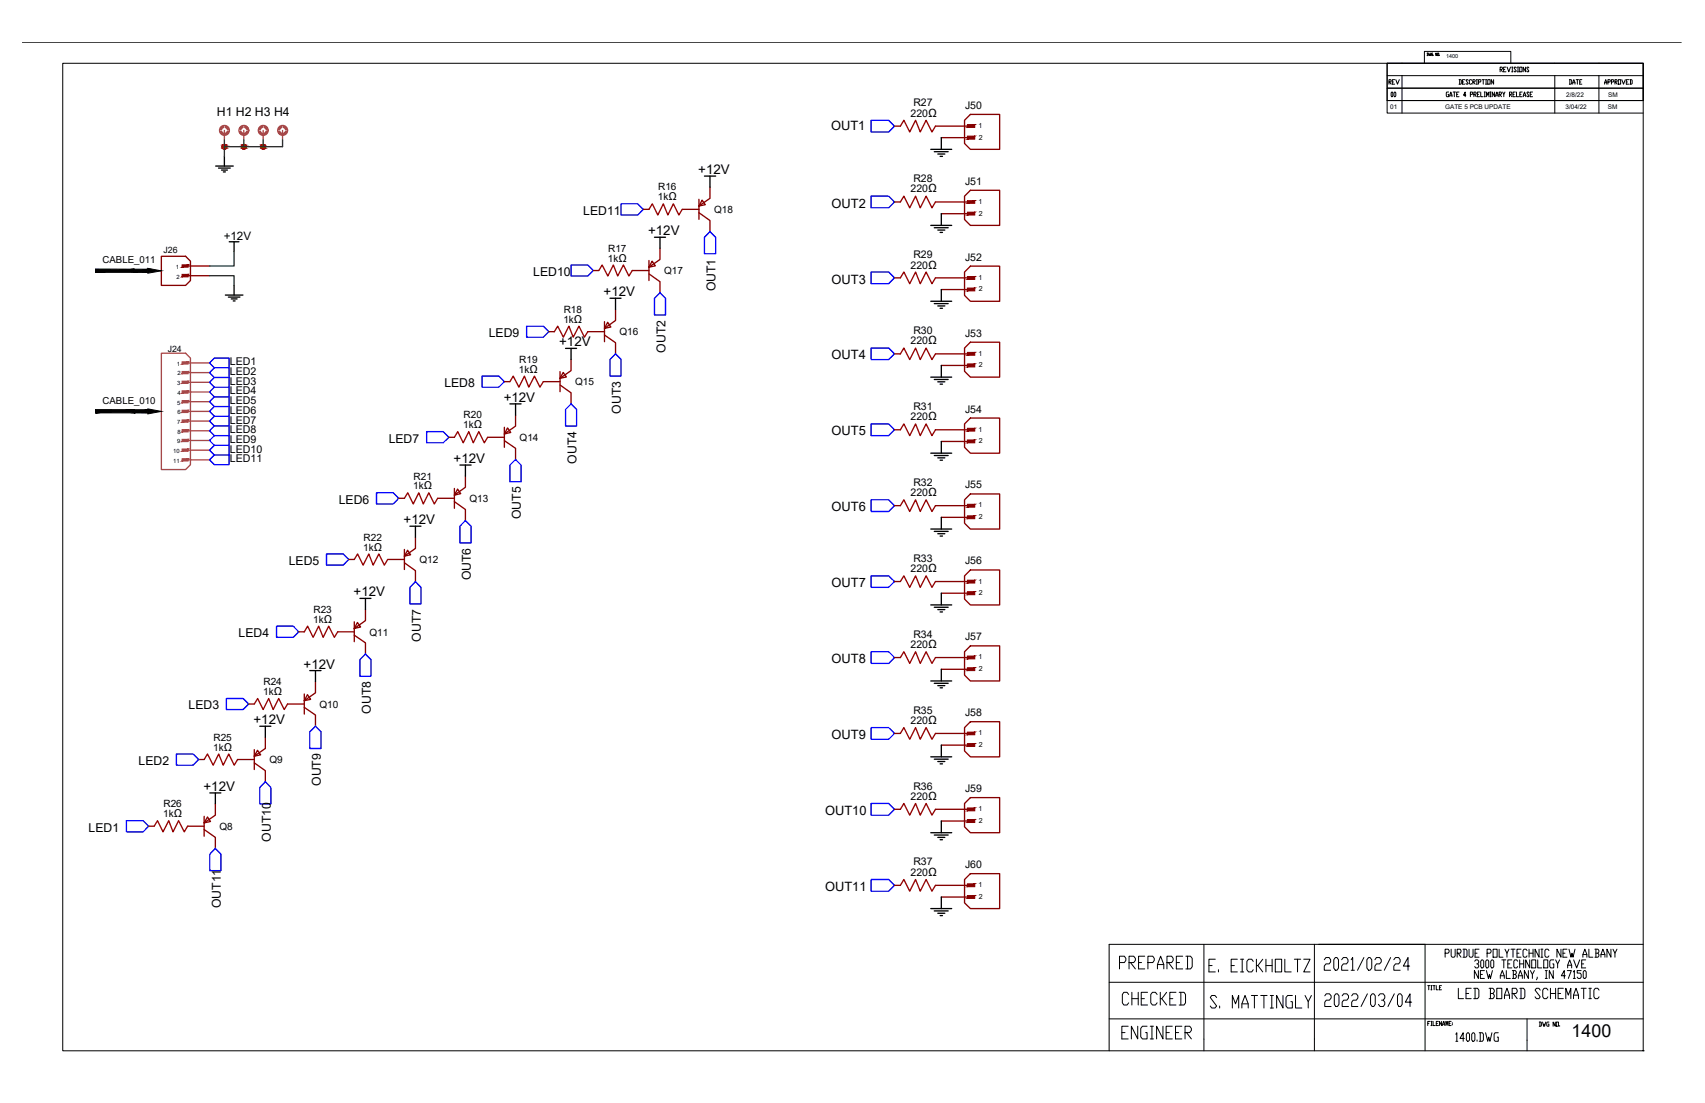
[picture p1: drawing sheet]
<svg xmlns="http://www.w3.org/2000/svg" width="432mm" height="279mm" viewBox="0 0 432 279" stroke-linecap="round" stroke-linejoin="round" font-family="sans-serif">
<!-- layer: 0 -->
<g fill="none" stroke="#000" stroke-width=".25">
<path d="M5.6 10.7h420.2M15.9 16h400.3v250.2h-400.3zM351.3 16v6.3h64.9M351.3 16h64.9v6.3M351.3 16h64.9v9.5h-64.9zM355.1 19.2h61.1M379.9 17.6h.5l.1-.2-.1-.4h-.5v1.2M380.1 17.6l.4 .6M380.8 17.6h.3M381.4 17h-.6v1.2h.6M381.7 17l.4 1.2 .4-1.2M382.8 18.2h.3"/>
<path d="M382.8 17h.3M383 17v1.2M384 17.2l-.4-.2-.2 .2 .6 .8-.1 .2h-.3l-.2-.2M384.3 18.2h.3M384.3 17h.3M384.4 17v1.2M384.9 17h.6v1.2h-.6zM386.3 17v1.2l-.5-1.2v1.2M387.2 17.2l-.1-.2h-.3l-.2 .2 .6 .8-.1 .2h-.3l-.2-.2M393.8 19.2v9.4M404.9 19.2v9.4M351.3 25.5v3.1h64.9"/>
<path d="M355.1 25.5v3.1M366.9 23.3h-.5l-.1 .2 .1 1h.5v-.6h-.2M367.2 24.5l.2-1.2 .3 1.2M367.2 24.1h.5M368 23.3h.6M368.3 23.3v1.2M368.9 23.9h.3M369.5 20.2h.5l.1 .1v.9l-.1 .1h-.5M369.5 23.3h-.6v1.2h.6M369.7 20.2v1.1M370.4 20.8h.3M371 20.2h-.6v1.1h.6"/>
<path d="M371.2 24.1h-.6l.5-.8v1.2M371.8 20.3l-.1-.1-.4 .1 .5 .9-.1 .1-.4-.1M372.4 23.9h.4l.2-.2-.2-.4h-.4v1.2M372.7 20.3l-.1-.1-.5 .1v.9l.2 .1 .4-.1M373 20.8h.4l.2-.5-.6-.1v1.1M373.1 20.8l.5 .5M373.3 23.9l.6-.2-.2-.4h-.4v1.2M373.4 23.9l.5 .6M373.9 21.3h.3M373.9 20.2h.3M374 20.2v1.1M374.2 23.9h.3"/>
<path d="M374.5 20.8h.4l.1-.2-.1-.4h-.4v1.1M374.7 23.3h-.5v1.2h.5M375 23.3v1.2h.6M375.3 20.2h.6M375.6 20.2v1.1M375.9 23.3h.3M375.9 24.5h.3M376 23.3v1.2M376.2 21.3h.3M376.2 20.2h.3M376.4 20.2v1.1M376.5 24.5v-1.2l.3 .8 .3-.8v1.2"/>
<path d="M376.8 20.2h.6v1.1h-.6zM377.3 23.3h.3M377.3 24.5h.3M377.5 23.3v1.2M378.3 20.2v1.1l-.6-1.1v1.1M378.5 23.3v1.2l-.6-1.2v1.2M378.8 24.5l.3-1.2 .3 1.2M378.8 24.1h.6M379.7 23.9h.4l.2-.2-.2-.4h-.4v1.2M379.8 23.9l.5 .6M380.5 23.3l.3 .6v.6M381.1 23.3l-.3 .6"/>
<path d="M382.3 23.9h.4l.2-.2-.2-.4h-.4v1.2M382.5 23.9l.4 .6M383.2 23.9h.3M383.8 23.3h-.6v1.2h.6M384.1 23.3v1.2h.5M384.9 23.9h.3M385.5 23.3h-.6v1.2h.6M385.8 24.5l.3-1.2 .3 1.2M385.8 24.1h.6M387.2 23.5l-.1-.2h-.3l-.1 .2 .5 .8-.1 .2h-.3l-.1-.2M387.5 23.9h.3M388.1 23.3h-.6v1.2h.6"/>
<path d="M397.4 20.2l.6 .1v.9l-.6 .1M397.6 20.2v1.1M398.3 21.3l.3-1.1 .3 1.1M398.3 20.9h.6M399.2 20.2h.6M399.5 20.2v1.1M400.1 20.8h.3M400.6 20.2h-.5v1.1h.5M406.4 21.3l.3-1.1 .2 1.1M406.4 20.9h.5M407.2 20.8h.5l.1-.2-.1-.4h-.5v1.1M408.1 20.8h.4l.2-.2-.2-.4h-.4v1.1"/>
<path d="M409 20.8h.4l.1-.2-.1-.4h-.4v1.1M409.1 20.8l.4 .5M409.8 20.2h.6v1.1h-.6zM410.7 20.2l.5 1.1 .4-1.1M411.9 20.8h.3M412.5 20.2h-.6v1.1h.6M412.8 20.2l.6 .1v.9l-.6 .1M412.9 20.2v1.1M416.2 22.3h-64.9v3.2M416.2 22.3v3.2h-64.9M280.9 239.2v27M333.9 239.2h82.3"/>
<path d="M332.9 263.2v3M386.7 263.5v2.7M416.2 266.2h.1"/>
</g>
<!-- layer: SLD-0 -->
<g fill="none" stroke="#000" stroke-width=".25">
<path d="M360.7 16v-3h21.9v3M361.4 13.4l.4 .2-.1 .5h-.3M361.5 13.4v.7M361.9 13.4l.1 .7 .1-.4 .1 .4 .1-.7M362.8 13.4l-.3 .2 .1 .5h.2l-.1-.4M363 14v.1M363.9 13.4v.7l-.3-.7v.7M364.1 13.4h.3v.7h-.3zM364.5 14v.1M280.9 239.2h80v27M304.9 239.2v24M332.9 239.2v24"/>
<path d="M280.9 258.1h135.3M280.9 248.8h135.3M306.2 244.6h.8M307.8 243h-1.6v3.2h1.6M308.1 252.7l-.4-.5h-.8l-.4 .5 1.6 2.1-.4 .5h-.8l-.4-.5M308.6 245.6v.6M308.9 254.8v.5M311.8 244.6h.8M312.1 255.3v-3.1l.8 2.1 .8-2.1v3.1M313.4 243h-1.6v3.2h1.6M314.2 246.2h.8M314.2 243h.8"/>
<path d="M314.5 255.3v-1l.8-2.1 .8 2.1v1M314.5 254.3h1.6M314.6 243v3.2M316.9 252.2h1.6M317.4 243.5l-.4-.5h-.8l-.4 .5v2.1l.4 .6h.8l.4-.6M317.7 252.2v3.1M318.2 243v3.2M318.6 244.6l1.2 1.6M319.3 252.2h1.6M319.8 243l-1.2 1.6h-.4M320.1 252.2v3.1M320.6 244.6h1.6"/>
<path d="M320.6 243v3.2M321.7 252.2h.8M321.7 255.3h.8M322.1 252.2v3.1M322.2 243v3.2M323 243h1.6v3.2h-1.6zM324.9 252.2v3.1l-1.6-3.1v3.1M325.4 243v3.2h1.6M327.3 252.2h-1.2l-.4 .5v2.1l.4 .5h1.2v-1.6h-.4M327.8 243h1.6M328.1 252.2v3.1h1.6M328.6 243v3.2"/>
<path d="M330.2 243h1.6l-1.6 3.2h1.6M330.5 252.2l.8 1.5v1.6M332.1 252.2l-.8 1.5M361.6 249.7h.5M361.6 259.2h.3M361.8 249.7v1M362.1 258.7h-.5v1.1M362.4 249.7h.2M362.4 250.7h.2M362.4 258.7h.3M362.4 259.8h.3M362.5 249.7v1"/>
<path d="M362.6 258.7v1.1M362.9 249.7h.5M362.9 258.7v1.1h.6M363.2 249.7v1M363.7 249.7v1h.6M363.7 259.2h.3M364.3 258.7h-.6v1.1h.6M364.5 250.2h.3M365.1 249.7h-.6v1h.6M365.1 258.7v1.1l-.6-1.1v1.1M365.4 259.8l.2-1.1 .3 1.1M365.4 259.4h.5"/>
<path d="M366 241.5h.7l.3-.4-.3-.7h-.7v2.1M366.2 259.8v-1.1l.3 .7 .2-.7v1.1M367 259.2h.3M367.5 258.7h-.5v1.1h.5M367.5 240.4v1.7l.3 .4h.5l.2-.4v-1.7M367.8 259.1v.1M367.8 259.4v.2M369 241.5h.8l.2-.4-.2-.7h-.8v2.1M369.3 241.5l.7 1M369.3 250.3v2.7h1.3M370.5 240.4h.8l.2 .4v1.3l-.2 .4h-.8M370.8 240.4v2.1"/>
<path d="M371.3 251.7h.7M372 240.4v1.7l.3 .4h.5l.3-.4v-1.7M372.6 250.3h-1.3v2.7h1.3M373.2 250.3h1l.3 .5v1.7l-.3 .5h-1M373.5 243.5l.2-.4h.5l.3 .7-.3 .4h-.2M373.6 241.5h.5M373.6 250.3v2.7M374.2 244.2l.3 .3-.3 .7h-.5l-.2-.4M374.4 245.9v1.9l-1-1.9v1.9M374.6 240.4h-1v2.1h1M374.9 246.8h.5M375.3 243.1h.2l.3 .4v1.3l-.3 .4h-.2l-.3-.4v-1.3z"/>
<path d="M375.9 245.9h-1v1.9h1M376.4 245.9l.6 1.9 .2-1 .3 1 .5-1.9M376.5 243.1h.3l.2 .4v1.3l-.2 .4h-.3l-.2-.4v-1.3zM376.6 241.5h.8l.2-.4-.2-.7h-.8v2.1M377.1 250.3h1l.3 .5v.4l-.3 .5M377.5 251.7h.6l.3 .4v.4l-.3 .5h-1M377.5 250.3v2.7M377.8 243.1h.3l.2 .4v1.3l-.2 .4h-.3l-.3-.4v-1.3zM378.1 240.4h1.1v2.1h-1.1zM379.1 250.3h1.2v2.7h-1.2zM379.7 240.4v2.1h.9M380 247.8v-.6l.5-1.3 .5 1.3v.6"/>
<path d="M380 247.2h1M380.3 243.1h1.1M380.8 243.1v2.1M381 253v-.9l.6-1.8 .7 1.8v.9M381 252.1h1.3M381.1 240.4l.5 1.1v1M381.5 245.9v1.9h1M381.9 244.2h.5M382.2 240.4l-.6 1.1M382.7 240.4h1M382.9 243.1h-1v2.1h1M383 251.7h.9l.3-.5v-.4l-.3-.5h-.9v2.7"/>
<path d="M383 245.9h.8l.2 .3-.2 .6M383.2 240.4v2.1M383.3 246.8h.5l.2 .7-.2 .3h-.8M383.3 245.9v1.9M383.3 251.7l.9 1.3M384.2 241.5h.5M384.4 243.5l-.3-.4h-.5l-.2 .4v1.3l.2 .4h.5l.3-.4M384.5 247.8v-.6l.5-1.3 .5 1.3v.6M384.5 247.2h1M384.9 244.2h1M384.9 243.1v2.1M384.9 250.3h.9l.4 .5v1.7l-.4 .5h-.9"/>
<path d="M385.2 240.4h-1v2.1h1M385.2 250.3v2.7M385.9 243.1v2.1M386.7 240.8l-.2-.4h-.5l-.3 .4v1.3l.3 .4h.5l.2-.4M386.7 258.1v5.4M387.1 245.9v1.9l-1-1.9v1.9M387.2 241.5h1.1M387.2 240.4v2.1M387.4 243.1v2.1l-1-2.1v2.1M387.6 245.9l.5 .9v1M387.9 243.1h1v2.1h-1zM388.3 240.4v2.1"/>
<path d="M388.6 245.9l-.5 .9M389.3 247.5l-.2 .7M389.4 243.1v2.1h1.1M389.8 240.4v2.1l-1-2.1v2.1M389.8 258.9l.6 .2v.7l-.6 .2M390 258.9v1.1M390.1 250.8l-.4-.5h-.6l-.3 .5 1.3 1.7-.4 .5h-.6l-.3-.5M390.2 242.5h.6M390.2 240.4h.6M390.5 240.4v2.1M390.7 258.9l.2 1.1 .1-.6 .2 .6 .3-1.1M391 243.1h1v2.1h-1z"/>
<path d="M391.3 247.8h.6M391.3 245.9h.6M391.6 245.9v1.9M392 250.8l-.3-.5h-.7l-.3 .5v1.7l.3 .5h.7l.3-.5M392.3 240.8l-.3-.4h-.5l-.2 .4v1.3l.2 .4h.5l.3-.4M392.3 258.9l-.6 .2 .2 .9h.4l-.2-.6M392.7 251.7h1.3M392.7 250.3v2.7M393.4 245.9v1.9l-1-1.9v1.9M393.5 243.1h-.8l-.2 .4v1.3l.2 .4h.8v-1h-.3M393.9 258.9v1.1l-.6-1.1v1.1M394 243.1l.5 1.1v1"/>
<path d="M394 250.3v2.7M394.1 258.9h.6v1.1h-.6zM394.6 251.7h.6M395 243.1l-.5 1.1M395 259.8v.2M395.3 240.4v2.1l-1-2.1v2.1M395.8 241.5h.5M395.9 250.3h-1.3v2.7h1.3M396.4 247.2h-1l.8-1.3v1.9M396.6 253v-2.7l.6 1.8 .6-1.8v2.7M396.8 240.4h-1v2.1h1M396.9 245.9h1l-.7 1.9"/>
<path d="M397 245.2v-.7l.5-1.4 .5 1.4v.7M397 244.5h1M397.4 240.4l.5 2.1 .2-1 .3 1 .5-2.1M398.5 246.2l.2-.3v1.9M398.5 247.8h.5M398.5 253v-.9l.6-1.8 .7 1.8v.9M398.5 252.1h1.3M398.5 243.1l.8 2.1 .8-2.1M400.4 245.9h-1v.6h.8l.2 .3v.7l-.2 .3h-.5l-.3-.3M400.4 250.3h1.3M400.6 244.2h.5M400.9 242.5v-.7l.5-1.4 .5 1.4v.7"/>
<path d="M400.9 241.8h1M401.1 250.3v2.7M401.2 245.9h.3l.2 .3v1.3l-.2 .3h-.3l-.2-.3v-1.3zM401.6 243.1h-1v2.1h1M402.4 240.4v2.1h1M402.4 253h.6M402.4 250.3h.6M402.7 250.3v2.7M403.9 240.4h.8l.2 .4-.2 .7M404.2 241.5h.5l.2 .6-.2 .4h-.8M404.2 240.4v2.1M405 250.8l-.4-.5h-.6l-.3 .5v1.7l.3 .5h.6l.4-.5"/>
<path d="M405.4 242.5v-.7l.5-1.4 .6 1.4v.7M405.4 241.8h1.1M408 240.4v2.1l-1-2.1v2.1M408.5 240.4l.5 1.1v1M409.5 240.4l-.5 1.1M368.7 262l.2-.4v2.2M368.7 263.8h.5M370.9 263h-1.1l.8-1.4v2.2M371.7 261.6h.2l.3 .4v1.4l-.3 .4h-.2l-.3-.4v-1.4zM373 261.6h.3l.2 .4v1.4l-.2 .4h-.3l-.3-.4v-1.4zM374.1 263.4v.4M374.6 261.6h.8l.3 .4v1.4l-.3 .4h-.8"/>
<path d="M374.9 261.6v2.2M376.2 261.6l.6 2.2 .2-1.1 .3 1.1 .5-2.2M379.4 261.6h-.8l-.2 .4v1.4l.2 .4h.8v-1.1h-.2"/>
</g>
<!-- layer: PDF4_Solid Fills -->
<g fill="#a54949" stroke="#a54949" stroke-width=".25">
<path d="M46.1 91.6v.6l1.5-.6zM46.1 92.2l1.5-.6v.6z"/>
<path d="M46.1 94.1v.6l1.5-.6zM46.1 94.7l1.5-.6v.6z"/>
<path d="M46.1 96.5v.6l1.5-.6zM46.1 97.1l1.5-.6v.6z"/>
<path d="M46.1 99v.6l1.5-.6zM46.1 99.6l1.5-.6v.6z"/>
<path d="M46.1 101.5v.6l1.5-.6zM46.1 102.1l1.5-.6v.6z"/>
<path d="M46.1 103.9v.6l1.5-.6zM46.1 104.5l1.5-.6v.6z"/>
<path d="M46.1 106.4v.6l1.5-.6zM46.1 107l1.5-.6v.6z"/>
<path d="M46.1 108.8v.6l1.5-.6zM46.1 109.4l1.5-.6v.6z"/>
<path d="M46.1 111.3v.6l1.5-.6zM46.1 111.9l1.5-.6v.6z"/>
<path d="M46.1 113.7v.6l1.5-.6zM46.1 114.3l1.5-.6v.6z"/>
<path d="M46.1 116.2v.6l1.5-.6zM46.1 116.8l1.5-.6v.6z"/>
</g>
<g fill="#840000" stroke="#840000" stroke-width=".25">
<path d="M245 31.6v.7l1.9-.7zM245 32.3l1.9-.7v.7z"/>
<path d="M245 34.5v.7l1.9-.7zM245 35.2l1.9-.7v.7z"/>
<path d="M46.1 67.1v.6l1.5-.6zM46.1 67.7l1.5-.6v.6z"/>
<path d="M46.1 69.5v.6l1.5-.6zM46.1 70.1l1.5-.6v.6z"/>
<path d="M245 50.8v.7l1.9-.7zM245 51.5l1.9-.7v.7z"/>
<path d="M245 53.7v.8l1.9-.8zM245 54.5l1.9-.8v.8z"/>
<path d="M245 70v.8l1.9-.8zM245 70.8l1.9-.8v.8z"/>
<path d="M245 73v.7l1.9-.7zM245 73.7l1.9-.7v.7z"/>
<path d="M245 89.3v.7l1.9-.7zM245 90l1.9-.7v.7z"/>
<path d="M245 92.2v.7l1.9-.7zM245 92.9l1.9-.7v.7z"/>
<path d="M245 108.5v.7l1.9-.7zM245 109.2l1.9-.7v.7z"/>
<path d="M245 111.4v.8l1.9-.8zM245 112.2l1.9-.8v.8z"/>
<path d="M245 127.7v.8l1.9-.8zM245 128.5l1.9-.8v.8z"/>
<path d="M245 130.7v.7l1.9-.7zM245 131.4l1.9-.7v.7z"/>
<path d="M245 147v.7l1.9-.7zM245 147.7l1.9-.7v.7z"/>
<path d="M245 149.9v.8l1.9-.8zM245 150.7l1.9-.8v.8z"/>
<path d="M245 166.2v.7l1.9-.7zM245 166.9l1.9-.7v.7z"/>
<path d="M245 169.1v.8l1.9-.8zM245 169.9l1.9-.8v.8z"/>
<path d="M245 185.4v.7l1.9-.7zM245 186.1l1.9-.7v.7z"/>
<path d="M245 188.4v.7l1.9-.7zM245 189.1l1.9-.7v.7z"/>
<path d="M245 204.7v.7l1.9-.7zM245 205.4l1.9-.7v.7z"/>
<path d="M245 207.6v.8l1.9-.8zM245 208.4l1.9-.8v.8z"/>
<path d="M245 223.9v.7l1.9-.7zM245 224.6l1.9-.7v.7z"/>
<path d="M245 226.9v.7l1.9-.7zM245 227.6l1.9-.7v.7z"/>
</g>
<g fill="#c00" stroke="#c00" stroke-width=".25">
<path d="M56.7 36.6h.3z"/>
<path d="M56.6 37.7h.5z"/>
<path d="M61.6 36.6h.3z"/>
<path d="M61.5 37.7h.5z"/>
<path d="M66.6 36.6h.2z"/>
<path d="M66.4 37.7h.5z"/>
<path d="M56.7 36.6h.4zM56.6 36.6h.5z"/>
<path d="M56.6 36.6h.6zM56.5 36.6h.7z"/>
<path d="M56.5 36.6l.8 .1zM56.5 36.6l.8 .1z"/>
<path d="M56.4 36.7l.9 .1zM56.3 36.8h1z"/>
<path d="M56.3 36.8l1.1 .1zM56.3 36.8l1.1 .1h-1.1z"/>
<path d="M56.3 36.9l1.2 .2zM56.3 36.9l1.2 .2h-1.3z"/>
<path d="M56.2 37.1l1.3 .1zM56.2 37.1l1.3 .1z"/>
<path d="M56.2 37.2l1.3 .1zM56.2 37.2l1.3 .1z"/>
<path d="M56.2 37.3l1.2 .1 .1-.1zM56.2 37.3l1.2 .1z"/>
<path d="M56.3 37.4h1.1zM56.3 37.4l1 .1z"/>
<path d="M56.3 37.5l1 .1v-.1zM56.3 37.5l1 .1z"/>
<path d="M56.4 37.6h.9zM56.4 37.6l.8 .1z"/>
<path d="M56.5 37.7h.7zM56.5 37.7h.6z"/>
<path d="M56.6 37.7l.4 .1zM56.7 37.8h.3z"/>
<path d="M61.6 36.6h.4zM61.5 36.6h.5z"/>
<path d="M61.5 36.6h.6zM61.4 36.6h.7z"/>
<path d="M61.4 36.6l.8 .1zM61.4 36.6l.8 .1z"/>
<path d="M61.3 36.7l.9 .1zM61.2 36.8h1z"/>
<path d="M61.2 36.8l1.1 .1zM61.2 36.8l1.1 .1h-1.1z"/>
<path d="M61.2 36.9l1.2 .2zM61.2 36.9l1.2 .2h-1.3z"/>
<path d="M61.1 37.1l1.3 .1zM61.1 37.1l1.3 .1z"/>
<path d="M61.1 37.2l1.3 .1zM61.1 37.2l1.3 .1z"/>
<path d="M61.1 37.3l1.2 .1 .1-.1zM61.1 37.3l1.2 .1z"/>
<path d="M61.2 37.4h1.1zM61.2 37.4l1 .1z"/>
<path d="M61.2 37.5l1 .1v-.1zM61.2 37.5l1 .1z"/>
<path d="M61.3 37.6h.9zM61.3 37.6l.8 .1z"/>
<path d="M61.4 37.7h.7zM61.4 37.7h.6z"/>
<path d="M61.5 37.7l.4 .1zM61.6 37.8h.3z"/>
<path d="M66.6 36.6h.3zM66.4 36.6h.5z"/>
<path d="M66.4 36.6h.6zM66.3 36.6h.7z"/>
<path d="M66.3 36.6l.8 .1zM66.3 36.6l.8 .1z"/>
<path d="M66.2 36.7l1 .1zM66.1 36.8h1.1z"/>
<path d="M66.1 36.8l1.1 .1zM66.1 36.8l1.1 .1h-1.1z"/>
<path d="M66.1 36.9l1.2 .2zM66.1 36.9l1.2 .2h-1.2z"/>
<path d="M66.1 37.1l1.2 .1zM66.1 37.1l1.2 .1z"/>
<path d="M66.1 37.2l1.2 .1zM66.1 37.2l1.2 .1z"/>
<path d="M66.1 37.3l1.1 .1 .1-.1zM66.1 37.3l1.1 .1z"/>
<path d="M66.1 37.4h1.1zM66.1 37.4l1.1 .1z"/>
<path d="M66.1 37.5l1 .1 .1-.1zM66.1 37.5l1 .1z"/>
<path d="M66.2 37.6h.9zM66.2 37.6l.8 .1z"/>
<path d="M66.3 37.7h.7zM66.3 37.7h.6z"/>
<path d="M66.4 37.7l.4 .1zM66.6 37.8h.2z"/>
</g>
<!-- layer: PDF4_Geometry -->
<g fill="none" stroke="#a54949" stroke-width=".34">
<path d="M56.8 33v2.5M61.7 33v2.5M66.6 33v2.5M71.6 33v2.5M40.9 89.5h6.1l1.2 1.2v27l-1.2 1.2h-6.1zM46.4 91.9h6.7M46.4 94.4h6.7M46.4 96.8h6.7M46.4 99.3h6.7M46.4 101.8h6.7M46.4 104.2h6.7M46.4 106.7h6.7"/>
<path d="M46.4 109.1h6.7M46.4 111.6h6.7M46.4 114h6.7M46.4 116.5h6.7"/>
<circle cx="56.8" cy="33" r="1.25"/>
<circle cx="61.8" cy="33" r="1.25"/>
<circle cx="66.7" cy="33" r="1.25"/>
<circle cx="71.6" cy="33" r="1.25"/>
</g>
<g fill="none" stroke="#840000" stroke-width=".34">
<path d="M238.4 34.9h8.1M245.8 29h7.4v8.8h-7.4l-1.5-1.4v-5.9zM238.4 54.1h8.1M245.8 48.2h7.4v8.9h-7.4l-1.5-1.5v-5.9zM40.9 64.9h6.1l1.2 1.3v4.9l-1.2 1.2h-6.1zM46.4 67.4h6.7M46.4 69.8h6.7M238.4 73.3h8.1M245.8 67.4h7.4v8.9h-7.4l-1.5-1.5v-5.9zM238.4 92.6h8.1M245.8 86.7h7.4v8.8h-7.4l-1.5-1.4v-5.9zM238.4 111.8h8.1"/>
<path d="M245.8 105.9h7.4v8.9h-7.4l-1.5-1.5v-5.9zM238.4 131h8.1M245.8 125.1h7.4v8.9h-7.4l-1.5-1.5v-5.9zM238.4 150.3h8.1M245.8 144.4h7.4v8.8h-7.4l-1.5-1.4v-5.9zM238.4 169.5h8.1M245.8 163.6h7.4v8.9h-7.4l-1.5-1.5v-5.9zM238.4 188.8h8.1M245.8 182.8h7.4v8.9h-7.4l-1.5-1.5v-5.9zM238.4 208h8.1M245.8 202h7.4v8.9h-7.4l-1.5-1.4v-6zM238.4 227.2h8.1"/>
<path d="M245.8 221.3h7.4v8.9h-7.4l-1.5-1.5v-5.9z"/>
</g>
<g fill="none" stroke="#870000" stroke-width=".34">
<path d="M226.5 31.9h1.5M236.9 31.9h9.6M162.9 53h1.5M172.8 53h4.2M177 53.9l2.8 2v2.8M177 50.5v5.1M177.8 50.7l.8 1.1-1.6 .4zM179.8 47.4v2.8l-2.8 2M226.5 51.2h1.5M236.9 51.2h9.6M150.3 68.5h1.4M155.9 78.4v2.8l-2.8 2"/>
<path d="M160.1 68.5h4.3M164.4 69.4l2.7 2v2.8M164.4 66v5.1M165.2 66.2l.8 1.1-1.6 .4zM167.1 62.9v2.8l-2.7 2M226.5 70.4h1.5M236.9 70.4h9.6M127.7 96.7h1.4M137.6 96.7h4.2M139 84h1.4M141.8 97.5l2.8 2v2.8M141.8 94.1v5.1"/>
<path d="M142.6 94.3l.8 1.2-1.6 .3zM144.6 91v2.9l-2.8 1.9M148.9 84h4.2M153.1 84.9l2.8 1.9v2.8M153.1 81.5v5.1M153.9 81.6l.8 1.2-1.6 .4zM226.5 89.6h1.5M236.9 89.6h9.6M113.7 110.8h1.4M123.5 110.8h4.2M127.7 111.6l2.9 2v2.8M127.7 108.2v5.1"/>
<path d="M128.5 108.4l.8 1.1-1.6 .4zM130.6 105.1v2.8l-2.9 2M226.5 108.9h1.5M236.9 108.9h9.6M101 126.2h1.4M102.4 139.2v5.1M103.2 139.4l.8 1.1-1.6 .4zM105.2 136.1v2.8l-2.8 2M110.8 126.2h4.3M115.1 127.1l2.8 2v2.8M115.1 123.7v5.1M115.9 123.9l.8 1.1-1.6 .4z"/>
<path d="M117.9 120.6v2.8l-2.8 2M226.5 128.1h1.5M236.9 128.1h9.6M88.3 141.7h1.4M89.7 157.5v5M90.5 157.7l.8 1.1-1.6 .4zM92.6 154.4v2.8l-2.9 2M98.2 141.7h4.2M102.4 142.6l2.8 2v2.7M226.5 147.3h1.5M236.9 147.3h9.6M63 178.3h1.4"/>
<path d="M72.8 178.3h4.3M75.7 160h1.4M77.1 179.2l2.8 1.9v2.9M77.1 175.8v5.1M77.9 176l.8 1.2-1.6 .3zM79.9 172.7v2.8l-2.8 2M85.5 160h4.2M89.7 160.9l2.9 1.9v2.9M226.5 166.6h1.5M236.9 166.6h9.6M50.3 192.4h1.4M60.2 192.4h4.2"/>
<path d="M64.4 193.2l2.8 2v2.8M64.4 189.9v5M65.2 190.1l.8 1.1-1.6 .3zM67.2 186.8v2.8l-2.8 1.9M226.5 185.8h1.5M236.9 185.8h9.6M37.6 209.3h1.4M47.5 209.3h4.2M51.7 210.1l2.8 2v2.8M51.7 206.8v5M52.5 207l.8 1.1-1.6 .3zM54.5 203.7v2.8l-2.8 1.9"/>
<path d="M226.5 205h1.5M236.9 205h9.6M226.5 224.3h1.5M236.9 224.3h9.6"/>
</g>
<g fill="none" stroke="#000" stroke-width=".34">
<path d="M56.8 39.6v2.5M235.7 37.8h5.3M236.6 38.4h3.5M237.5 39h1.8M238.1 39.6h.6M238.4 34.9v2.9M54.6 42.1h4.5M55.3 42.6h3M56.1 43.1h1.5M56.6 43.5h.5M178.4 44.6h2.8M179.8 44.6v2.8"/>
<path d="M235.7 57.1h5.3M236.6 57.7h3.5M237.5 58.3h1.8M238.1 58.9h.6M238.4 54.1v3M57.1 74.7h4.4M57.8 75.3h3M58.1 61.2h2.4M58.6 75.7h1.4M59.1 76.2h.4M59.3 61.2v2.5M59.3 72.3v2.4"/>
<path d="M154.5 75.6h2.8M155.9 75.6v2.8M165.7 60.1h2.8M167.1 60.1v2.8M235.7 76.3h5.3M236.6 76.9h3.5M237.5 77.5h1.8M238.1 78.1h.6M238.4 73.3v3M143.2 88.3h2.8M144.6 88.3v2.7M235.7 95.5h5.3"/>
<path d="M236.6 96.1h3.5M237.5 96.7h1.8M238.1 97.3h.6M238.4 92.6v2.9M116.5 117.8h2.8M117.9 117.8v2.8M129.1 102.3h2.9M130.6 102.3v2.8M235.7 114.8h5.3M236.6 115.4h3.5M237.5 116h1.8M238.1 116.6h.6"/>
<path d="M238.4 111.8v3M103.8 133.3h2.8M105.2 133.3v2.8M235.7 134h5.3M236.6 134.6h3.5M237.5 135.2h1.8M238.1 135.8h.6M238.4 131v3M91.2 151.6h2.8M92.6 151.6v2.8M235.7 153.2h5.3M236.6 153.8h3.5"/>
<path d="M237.5 154.4h1.8M238.1 155h.6M238.4 150.3v2.9M78.5 169.9h2.8M79.9 169.9v2.8M235.7 172.5h5.3M236.6 173.1h3.5M237.5 173.7h1.8M238.1 174.2h.6M238.4 169.5v3M65.8 184h2.8M67.2 184v2.8"/>
<path d="M235.7 191.7h5.3M236.6 192.3h3.5M237.5 192.9h1.8M238.1 193.5h.6M238.4 188.8v2.9M53.1 200.9h2.8M54.5 200.9v2.8M235.7 210.9h5.3M236.6 211.5h3.5M237.5 212.1h1.8M238.1 212.7h.6M238.4 208v2.9"/>
<path d="M235.7 230.2h5.3M236.6 230.7h3.5M237.5 231.3h1.8M238.1 231.9h.6M238.4 227.2v3"/>
</g>
<path d="M56.8 35.5v4.1M61.7 35.5v1.7M66.6 35.5v1.7M71.6 35.5v1.7h-14.8M53.1 69.8h6.2v2.5M59.3 63.7v3.7h-6.2" fill="none" stroke="#008700" stroke-width=".34"/>
<g fill="none" stroke="#00f" stroke-width=".34">
<path d="M220.6 30.5h4.5l1.4 1.4-1.4 1.5h-4.5zM157.3 51.6h4.2l1.4 1.4-1.4 1.5h-4.2zM179.8 58.7l1.4 1.4v4.2h-2.8v-4.2zM220.6 49.7h4.5l1.4 1.5-1.4 1.4h-4.5zM144.6 67.1h4.3l1.4 1.4-1.4 1.4h-4.3zM167.1 74.2l1.4 1.4v4.2h-2.8v-4.2zM220.6 68.9h4.5l1.4 1.5-1.4 1.5h-4.5zM54.3 93.2l-1.2 1.2 1.2 1.2h3.7M54.3 95.6l-1.2 1.2 1.2 1.3h3.7M54.3 98.1l-1.2 1.2 1.2 1.2M58 93.2h-3.7l-1.2-1.3 1.2-1.2h3.7v27h-3.7l-1.2-1.2 1.2-1.2h3.7M122.1 95.3h4.2l1.4 1.4-1.4 1.4h-4.2z"/>
<path d="M133.4 82.6h4.2l1.4 1.4-1.4 1.4h-4.2zM155.9 89.6l1.4 1.4v4.3h-2.8v-4.3zM220.6 88.2h4.5l1.4 1.4-1.4 1.5h-4.5zM54.3 107.9l-1.2 1.2 1.2 1.2h3.7M54.3 110.3l-1.2 1.3 1.2 1.2h3.7M54.3 112.8l-1.2 1.2 1.2 1.3M58 100.5h-3.7l-1.2 1.3 1.2 1.2M58 103h-3.7l-1.2 1.2 1.2 1.2M58 105.4h-3.7l-1.2 1.3 1.2 1.2h3.7M108 109.3h4.2l1.5 1.5-1.5 1.4h-4.2zM129.1 117.8l1.5-1.4 1.4 1.4v4.2h-2.9zM143.2 103.7l1.4-1.4 1.4 1.4v4.2h-2.8z"/>
<path d="M220.6 107.4h4.5l1.4 1.5-1.4 1.4h-4.5zM95.3 124.8h4.3l1.4 1.4-1.4 1.5h-4.3zM117.9 131.9l1.4 1.4v4.2h-2.8v-4.2zM220.6 126.6h4.5l1.4 1.5-1.4 1.5h-4.5zM70 158.6h4.3l1.4 1.4-1.4 1.4h-4.3zM82.7 140.3h4.2l1.4 1.4-1.4 1.5h-4.2zM105.2 147.3l1.4 1.5v4.2h-2.8v-4.2zM220.6 145.9h4.5l1.4 1.4-1.4 1.5h-4.5zM57.3 176.9h4.3l1.4 1.4-1.4 1.4h-4.3zM92.6 165.7l1.4 1.4v4.2h-2.8v-4.2zM220.6 165.1h4.5l1.4 1.5-1.4 1.4h-4.5zM44.7 191h4.2l1.4 1.4-1.4 1.4h-4.2z"/>
<path d="M67.2 198l1.4 1.5v4.2h-2.8v-4.2zM78.5 185.4l1.4-1.4 1.4 1.4v4.2h-2.8zM220.6 184.3h4.5l1.4 1.5-1.4 1.5h-4.5zM32 207.9h4.3l1.3 1.4-1.3 1.4h-4.3zM54.5 214.9l1.4 1.5v4.1h-2.8v-4.1zM220.6 203.5h4.5l1.4 1.5-1.4 1.5h-4.5zM220.6 222.8h4.5l1.4 1.5-1.4 1.4h-4.5z"/>
</g>
<g fill="none" stroke="#a00000" stroke-width=".34">
<path d="M228 31.9l.9-1.4 1.5 2.9 1.5-2.9 1.2 2.9 1.4-2.9 1.5 2.9 .9-1.5M164.4 53l.8-1.4 1.4 2.9 1.4-2.9 1.1 2.9 1.4-2.9 1.4 2.9 .9-1.5M228 51.2l.9-1.5 1.5 2.9 1.5-2.9 1.2 2.9 1.4-2.9 1.5 2.9 .9-1.4M151.7 68.5l.8-1.4 1.4 2.8 1.4-2.8 1.1 2.8 1.5-2.8 1.4 2.8 .8-1.4M228 70.4l.9-1.5 1.5 3 1.5-3 1.2 3 1.4-3 1.5 3 .9-1.5M129.1 96.7l.9-1.4 1.4 2.8 1.4-2.8 1.1 2.8 1.5-2.8 1.4 2.8 .8-1.4M140.4 84l.8-1.4 1.5 2.8 1.4-2.8 1.1 2.8 1.4-2.8 1.4 2.8 .9-1.4M228 89.6l.9-1.4 1.5 2.9 1.5-2.9 1.2 2.9 1.4-2.9 1.5 2.9 .9-1.5M115.1 110.8l.8-1.5 1.4 2.9 1.4-2.9 1.2 2.9 1.4-2.9 1.4 2.9 .8-1.4M228 108.9l.9-1.5 1.5 2.9 1.5-2.9 1.2 2.9 1.4-2.9 1.5 2.9 .9-1.4M102.4 126.2l.9-1.4 1.4 2.9 1.4-2.9 1.1 2.9 1.4-2.9 1.4 2.9 .8-1.5M228 128.1l.9-1.5 1.5 3 1.5-3 1.2 3 1.4-3 1.5 3 .9-1.5"/>
<path d="M89.7 141.7l.9-1.4 1.4 2.9 1.4-2.9 1.1 2.9 1.4-2.9 1.4 2.9 .9-1.5M228 147.3l.9-1.4 1.5 2.9 1.5-2.9 1.2 2.9 1.4-2.9 1.5 2.9 .9-1.5M64.4 178.3l.8-1.4 1.4 2.8 1.4-2.8 1.2 2.8 1.4-2.8 1.4 2.8 .8-1.4M77.1 160l.8-1.4 1.4 2.8 1.4-2.8 1.1 2.8 1.4-2.8 1.5 2.8 .8-1.4M228 166.6l.9-1.5 1.5 2.9 1.5-2.9 1.2 2.9 1.4-2.9 1.5 2.9 .9-1.4M51.7 192.4l.8-1.4 1.5 2.8 1.4-2.8 1.1 2.8 1.4-2.8 1.4 2.8 .9-1.4M228 185.8l.9-1.5 1.5 3 1.5-3 1.2 3 1.4-3 1.5 3 .9-1.5M39 209.3l.9-1.4 1.4 2.8 1.4-2.8 1.1 2.8 1.4-2.8 1.5 2.8 .8-1.4M228 205l.9-1.5 1.5 3 1.5-3 1.2 3 1.4-3 1.5 3 .9-1.5M228 224.3l.9-1.5 1.5 2.9 1.5-2.9 1.2 2.9 1.4-2.9 1.5 2.9 .9-1.4"/>
</g>
<g fill="none" stroke="#a54949" stroke-width=".72">
<path d="M56 33.4l.5 .5M56.5 32.2l-.5 .5M57.2 32.2l.5 .5M57.7 33.4l-.5 .5M60.9 33.4l.5 .5M61.4 32.2l-.5 .5M62.1 32.2l.5 .5M62.6 33.4l-.5 .5M65.8 33.4l.5 .5M66.3 32.2l-.5 .5M67 32.2l.5 .5M67.5 33.4l-.5 .5"/>
<path d="M70.7 33.4l.5 .5M71.2 32.2l-.5 .5M71.9 32.2l.5 .5M72.4 33.4l-.5 .5"/>
</g>
<!-- layer: PDF5_Text -->
<g fill="#000" stroke="#000" stroke-width=".25">
<path d="M37.4 68l3.5 .6-3.5 .6zM37.4 103.6l3.5 .6-3.5 .6z"/>
<path d="M24.2 68.1v.9l9.8-.8zM24.2 69l9.8-.8v.8z"/>
<path d="M34 68.2v.8l3.4-.8zM34 69l3.4-.8v.8z"/>
<path d="M24.2 103.7v.9l9.8-.8zM24.2 104.6l9.8-.8v.8z"/>
<path d="M34 103.8v.8l3.4-.8zM34 104.6l3.4-.8v.8z"/>
</g>
<g font-size="6.6">
<text x="282.2" y="246.6">PREPARED</text>
<text x="334.1" y="246.9">2021/02/24</text>
<text x="282.9" y="255.8">CHECKED</text>
<text x="334.4" y="256.1">2022/03/04</text>
<text x="282.9" y="264.2">ENGINEER</text>
</g>
<text font-size="4.5" x="398" y="262.6">1400</text>
<g font-size="4">
<text x="350.7" y="22.6">REV</text>
<text x="351" y="25.8">00</text>
</g>
<g font-size="3.4">
<text x="176.8" y="44.1">+12V</text>
<text x="164.1" y="59.5">+12V</text>
<text x="152.9" y="75">+12V</text>
<text x="141.6" y="87.7">+12V</text>
<text x="127.6" y="101.8">+12V</text>
<text x="114.9" y="117.3">+12V</text>
<text x="102.2" y="132.8">+12V</text>
<text x="89.5" y="151.1">+12V</text>
<text x="76.9" y="169.4">+12V</text>
<text x="64.2" y="183.5">+12V</text>
<text x="51.5" y="200.3">+12V</text>
</g>
<g font-size="3.3">
<text x="210.5" y="33">OUT1</text>
<text x="210.6" y="52.6">OUT2</text>
<text x="210.6" y="71.8">OUT3</text>
<text x="210.6" y="91">OUT4</text>
<text x="210.6" y="110.3">OUT5</text>
<text x="210.6" y="129.5">OUT6</text>
<text x="210.6" y="148.7">OUT7</text>
<text x="210.6" y="168">OUT8</text>
<text x="210.6" y="187.2">OUT9</text>
<text x="209" y="206.4">OUT10</text>
<text x="209" y="225.7">OUT11</text>
</g>
<g font-size="3.1">
<text x="54.9" y="29.4">H1 H2 H3 H4</text>
<text x="147.7" y="54.4">LED11</text>
<text x="135.1" y="69.9">LED10</text>
<text x="181.2" y="73.8" transform="rotate(-90 181.2 73.8)">OUT1</text>
<text x="123.8" y="85.4">LED9</text>
<text x="168.5" y="89.3" transform="rotate(-90 168.5 89.3)">OUT2</text>
<text x="112.5" y="98">LED8</text>
<text x="157.2" y="104.8" transform="rotate(-90 157.2 104.8)">OUT3</text>
<text x="98.4" y="112.2">LED7</text>
<text x="146" y="117.5" transform="rotate(-90 146 117.5)">OUT4</text>
<text x="85.8" y="127.6">LED6</text>
<text x="131.9" y="131.5" transform="rotate(-90 131.9 131.5)">OUT5</text>
<text x="73.1" y="143.1">LED5</text>
<text x="119.3" y="147" transform="rotate(-90 119.3 147)">OUT6</text>
<text x="60.4" y="161.4">LED4</text>
<text x="106.6" y="162.5" transform="rotate(-90 106.6 162.5)">OUT7</text>
<text x="47.8" y="179.7">LED3</text>
<text x="93.9" y="180.8" transform="rotate(-90 93.9 180.8)">OUT8</text>
<text x="35.1" y="193.7">LED2</text>
<text x="81.3" y="199.1" transform="rotate(-90 81.3 199.1)">OUT9</text>
<text x="22.5" y="210.6">LED1</text>
<text x="68.6" y="213.2" transform="rotate(-90 68.6 213.2)">OUT10</text>
<text x="55.9" y="230.1" transform="rotate(-90 55.9 230.1)">OUT11</text>
</g>
<text font-size="2.9" x="56.7" y="60.8">+12V</text>
<g font-size="2.7">
<text x="230.6" y="29.5">220Ω</text>
<text x="231.3" y="26.9">R27</text>
<text x="244.4" y="27.5">J50</text>
<text x="231.3" y="46.1">R28</text>
<text x="244.4" y="46.8">J51</text>
<text x="230.6" y="48.8">220Ω</text>
<text x="231.3" y="65.4">R29</text>
<text x="230.6" y="68">220Ω</text>
<text x="244.4" y="66">J52</text>
<text x="230.6" y="87.2">220Ω</text>
<text x="231.3" y="84.6">R30</text>
<text x="244.4" y="85.2">J53</text>
<text x="58.2" y="92.5">LED1</text>
<text x="58.2" y="95">LED2</text>
<text x="58.2" y="97.4">LED3</text>
<text x="58.2" y="99.9">LED4</text>
<text x="58.2" y="102.3">LED5</text>
<text x="58.2" y="104.8">LED6</text>
<text x="58.2" y="107.3">LED7</text>
<text x="230.6" y="106.5">220Ω</text>
<text x="231.3" y="103.8">R31</text>
<text x="244.4" y="104.5">J54</text>
<text x="58.2" y="109.7">LED8</text>
<text x="58.2" y="112.2">LED9</text>
<text x="58.2" y="114.6">LED10</text>
<text x="58.2" y="117.1">LED11</text>
<text x="230.6" y="125.7">220Ω</text>
<text x="231.3" y="123">R32</text>
<text x="244.4" y="123.7">J55</text>
<text x="231.3" y="142.3">R33</text>
<text x="244.4" y="142.9">J56</text>
<text x="230.6" y="144.9">220Ω</text>
<text x="231.3" y="161.5">R34</text>
<text x="230.6" y="164.2">220Ω</text>
<text x="244.4" y="162.2">J57</text>
<text x="230.6" y="183.4">220Ω</text>
<text x="231.3" y="180.7">R35</text>
<text x="244.4" y="181.4">J58</text>
<text x="230.6" y="202.6">220Ω</text>
<text x="231.3" y="200">R36</text>
<text x="244.4" y="200.6">J59</text>
<text x="230.6" y="221.9">220Ω</text>
<text x="231.3" y="219.2">R37</text>
<text x="244.4" y="219.9">J60</text>
</g>
<g font-size="2.5">
<text x="166.6" y="50.8">1kΩ</text>
<text x="166.7" y="48.2">R16</text>
<text x="180.9" y="54">Q18</text>
<text x="154" y="63.7">R17</text>
<text x="153.9" y="66.3">1kΩ</text>
<text x="168.2" y="69.5">Q17</text>
<text x="142.7" y="81.8">1kΩ</text>
<text x="142.8" y="79.2">R18</text>
<text x="156.9" y="84.9">Q16</text>
<text x="131.4" y="94.4">1kΩ</text>
<text x="131.5" y="91.9">R19</text>
<text x="145.6" y="97.6">Q15</text>
<text x="117.4" y="106">R20</text>
<text x="117.3" y="108.5">1kΩ</text>
<text x="131.6" y="111.7">Q14</text>
<text x="104.7" y="124">1kΩ</text>
<text x="104.7" y="121.5">R21</text>
<text x="118.9" y="127.2">Q13</text>
<text x="92.1" y="136.9">R22</text>
<text x="92" y="139.5">1kΩ</text>
<text x="106.2" y="142.6">Q12</text>
<text x="79.4" y="155.3">R23</text>
<text x="79.3" y="157.8">1kΩ</text>
<text x="93.6" y="161">Q11</text>
<text x="66.7" y="173.6">R24</text>
<text x="66.6" y="176.1">1kΩ</text>
<text x="80.9" y="179.3">Q10</text>
<text x="54" y="190.1">1kΩ</text>
<text x="54.1" y="187.6">R25</text>
<text x="68.2" y="193.4">Q9</text>
<text x="41.3" y="207">1kΩ</text>
<text x="41.4" y="204.5">R26</text>
<text x="55.6" y="210.3">Q8</text>
</g>
<g font-size="2.4">
<text x="26" y="66.7">CABLE_011</text>
<text x="26" y="102.3">CABLE_010</text>
</g>
<g font-size="2.2">
<text x="41.4" y="64.1">J26</text>
<text x="42.5" y="89.1">J24</text>
</g>
<g font-size="1.8">
<text x="247.8" y="32.4">1</text>
<text x="247.9" y="35.4">2</text>
<text x="247.8" y="51.6">1</text>
<text x="247.9" y="54.6">2</text>
<text x="247.8" y="70.9">1</text>
<text x="247.9" y="73.8">2</text>
<text x="247.8" y="90.1">1</text>
<text x="247.9" y="93.1">2</text>
<text x="247.8" y="109.3">1</text>
<text x="247.9" y="112.3">2</text>
<text x="247.8" y="128.6">1</text>
<text x="247.9" y="131.5">2</text>
<text x="247.8" y="147.8">1</text>
<text x="247.9" y="150.7">2</text>
<text x="247.8" y="167">1</text>
<text x="247.9" y="170">2</text>
<text x="247.8" y="186.3">1</text>
<text x="247.9" y="189.2">2</text>
<text x="247.8" y="205.5">1</text>
<text x="247.9" y="208.4">2</text>
<text x="247.8" y="224.7">1</text>
<text x="247.9" y="227.7">2</text>
</g>
<g font-size="1.6">
<text x="352.1" y="27.6">01</text>
<text x="366" y="27.6">GATE 5 PCB UPDATE</text>
<text x="396.5" y="27.6">3/04/22</text>
<text x="396.7" y="24.5">2/8/22</text>
<text x="407.2" y="27.6">SM</text>
<text x="407.3" y="24.5">SM</text>
</g>
<g font-size="1.5">
<text x="44.5" y="68.1">1</text>
<text x="44.7" y="70.6">2</text>
<text x="44.8" y="92.7">1</text>
<text x="44.9" y="95.1">2</text>
<text x="44.9" y="97.6">3</text>
<text x="44.9" y="100">4</text>
<text x="44.9" y="102.5">5</text>
<text x="44.9" y="107.4">7</text>
<text x="44.9" y="104.9">6</text>
<text x="44.9" y="112.3">9</text>
<text x="44.9" y="109.8">8</text>
<text x="43.9" y="114.8">10</text>
<text x="43.9" y="117.2">11</text>
</g>
<text font-size="1.4" x="366.2" y="14.8">1400</text>
</svg>
